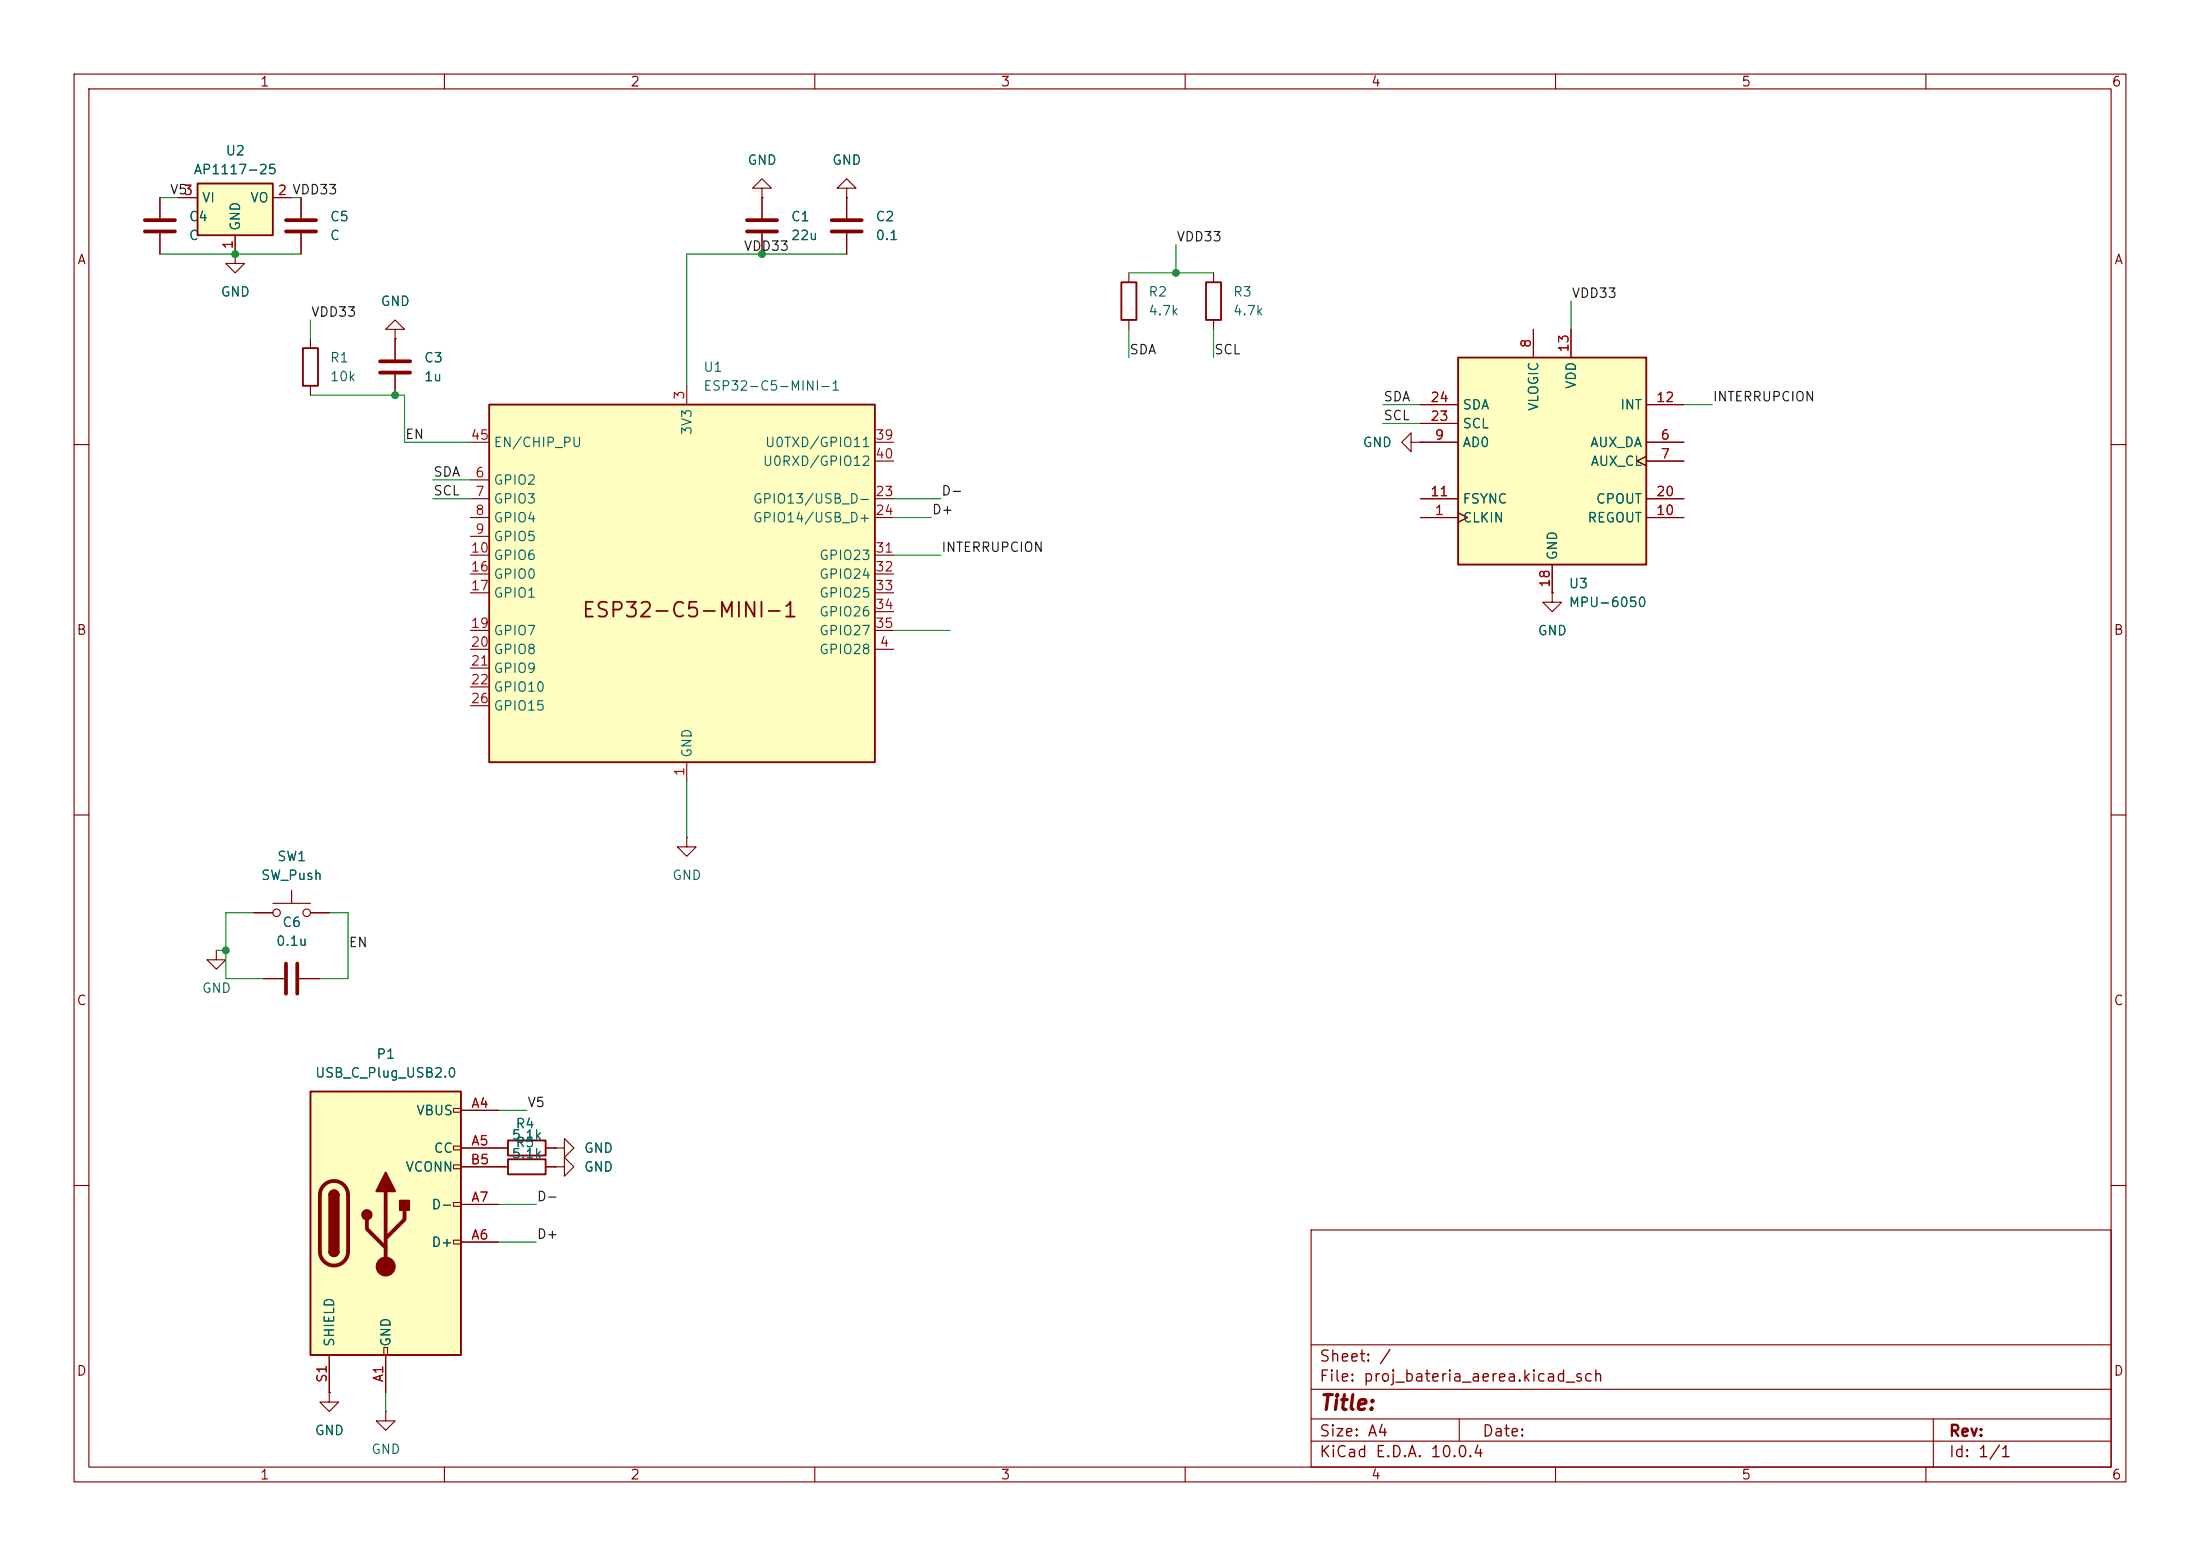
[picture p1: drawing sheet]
<svg xmlns="http://www.w3.org/2000/svg" width="297mm" height="210mm" viewBox="0 0 297 210" stroke-linecap="round" stroke-linejoin="round" font-family="sans-serif">
<g fill="none" stroke="#840000" stroke-width=".15">
<path d="M10 10h277v190h-277zM12 12h273v186h-273zM60 10v2M110 10v2M160 10v2M210 10v2M260 10v2M102.9 25.4h1.2l-1.2-1.3-1.3 1.3h1.3v1.3M102.9 26.7h.1M114.3 25.4h1.3l-1.3-1.3-1.3 1.3h1.3v1.3M114.3 26.7h.1M114.3 26.7v2.8"/>
<path d="M114.3 31.5v2.8M152.4 36.8v1.3M163.8 36.8v1.3M152.4 43.2v1.3M163.8 43.2v1.3M190.5 59.7v-1.3l-1.3 1.3 1.3 1.3v-1.3h1.3M191.8 59.7h.1M10 60h2M285 60h2M10 110h2M285 110h2M34.3 123.2h2.5"/>
<path d="M36.8 121.9h5.1M39.4 120.1v1.8M41.9 123.2h2.5M10 160h2M177 166h108v32h-108zM285 160h2M60 198v2M110 198v2M160 198v2M177 194.5h108M177 191.5h108M177 187.5h108"/>
<path d="M177 181.5h108M197 191.5v3M210 198v2M260 198v2M261 191.5v6.5"/>
<circle cx="37.3" cy="123.2" r=".51"/>
<circle cx="41.4" cy="123.2" r=".51"/>
</g>
<path d="M112.3 29.7h4M112.3 31.2h4" fill="none" stroke="#840000" stroke-width=".51"/>
<path d="M151.4 38.1h2v5.1h-2zM162.8 38.1h2v5.1h-2z" fill="none" stroke="#840000" stroke-width=".25"/>
<path d="M196.8 48.3h25.4v27.9h-25.4z" fill="#ffffc2"/>
<path d="M196.8 48.3h25.4v27.9h-25.4z" fill="none" stroke="#840000" stroke-width=".25"/>
<g fill="none" stroke="#840000" stroke-width=".15">
<path d="M53.3 44.5h1.3l-1.3-1.3-1.2 1.3h1.2v1.2M53.3 45.7h.1M191.8 59.7h5M191.8 54.6h5M191.8 57.2h5M207 44.5v3.8M212.1 44.5v3.8M222.2 59.7h5.1M222.2 54.6h5.1M191.8 69.9h5M191.8 67.3h5M196.8 69.2l1.3 .7-1.3 .6"/>
<path d="M209.5 76.2v3.8M222.2 61.6l-1.2 .6 1.2 .7M222.2 69.9h5.1M222.2 62.2h5.1M222.2 67.3h5.1M209.5 80v1.3h1.3l-1.3 1.3-1.2-1.3h1.2M209.5 80h.1M92.7 113v1.3h1.3l-1.3 1.3-1.3-1.3h1.3M92.7 113h.1"/>
</g>
<path d="M41.9 147.3h20.3v35.6h-20.3z" fill="#ffffc2"/>
<g fill="none" stroke="#840000" stroke-width=".15">
<path d="M29.2 128.3v1.2h1.3l-1.3 1.3-1.3-1.3h1.3M29.2 128.3h.1M35.6 132.1h2.8M40.4 132.1h2.8M61.2 149.6h1v.5h-1zM61.2 154.7h1v.5h-1zM61.2 157.2h1v.5h-1zM62.2 149.9h5.1M62.2 154.9h6.4M62.2 157.5h6.4M73.7 154.9h1.2M73.7 157.5h1.2"/>
<path d="M74.9 154.9h1.3v-1.2l1.3 1.2-1.3 1.3v-1.3M74.9 154.9h.1M74.9 157.5h1.3v-1.3l1.3 1.3-1.3 1.3v-1.3M74.9 157.5h.1M61.2 162.3h1v.5h-1zM61.2 167.4h1v.5h-1zM62.2 167.6h5.1M62.2 162.6h5.1M44.4 188v1.2h1.3l-1.3 1.3-1.2-1.3h1.2M44.4 188h.1M44.4 182.9v5.1M51.8 181.9h.5v1h-.5z"/>
<path d="M52.1 190.5v1.3h1.2l-1.2 1.2-1.3-1.2h1.3M52.1 190.5h.1M52.1 182.9v5.1"/>
</g>
<path d="M41.9 147.3h20.3v35.6h-20.3zM68.6 156.5h5.1v2h-5.1zM68.6 153.9h5.1v2.1h-5.1zM44.4 161.3a.64 .64 0 0 1 .7-.6 .64 .64 0 0 1 .6 .6M44.4 168.9a.64 .64 0 0 0 .7 .6 .64 .64 0 0 0 .6-.6" fill="none" stroke="#840000" stroke-width=".25"/>
<path d="M38.6 130v4.1M40.1 130v4.1M43.7 160a1.9 1.9 0 0 1 2.1-.5 1.9 1.9 0 0 1 1.2 1.8v7.6a1.91 1.91 0 0 1-1.9 1.9 1.91 1.91 0 0 1-1.9-1.9v-7.6a1.9 1.9 0 0 1 .5-1.3zM49.5 164.6v1.3l2.6 2.5M52.1 160.8v10.1M54.6 163.3v1.3l-2.5 2.5" fill="none" stroke="#840000" stroke-width=".51"/>
<g fill="#840000" stroke="#840000" stroke-width=".25">
<path d="M44.4 161.3h1.3v7.6h-1.3z"/>
<path d="M44.6 160.8a.64 .64 0 0 1 .7-.1 .64 .64 0 0 1 .4 .6h-1.3z"/>
<path d="M44.4 168.9h1.3a.64 .64 0 0 1-.6 .6 .64 .64 0 0 1-.7-.6z"/>
<path d="M52.1 158.2l1.2 2.6h-2.5z"/>
<path d="M54 162.1h1.2v1.2h-1.2z"/>
<circle cx="49.5" cy="164" r=".63"/>
</g>
<circle cx="52.1" cy="170.9" r="1.27" fill="#840000" stroke="#840000" stroke-width=".15"/>
<path d="M66 54.6h52.1v48.3h-52.1z" fill="#ffffc2"/>
<path d="M66 54.6h52.1v48.3h-52.1z" fill="none" stroke="#840000" stroke-width=".25"/>
<g fill="none" stroke="#840000" stroke-width=".15">
<path d="M63.5 59.7h2.5M92.7 52.1v2.5M118.1 59.7h2.5M63.5 64.8h2.5M63.5 67.3h2.5M63.5 69.9h2.5M63.5 72.4h2.5M63.5 74.9h2.5M63.5 77.5h2.5M118.1 62.2h2.5M118.1 67.3h2.5M118.1 69.9h2.5"/>
<path d="M118.1 74.9h2.5M118.1 77.5h2.5M63.5 87.6h2.5M63.5 80h2.5M63.5 85.1h2.5M63.5 90.2h2.5M63.5 92.7h2.5M63.5 95.3h2.5M118.1 87.6h2.5M118.1 80h2.5M118.1 85.1h2.5M118.1 82.6h2.5"/>
<path d="M92.7 102.9v2.5"/>
</g>
<path d="M26.7 24.8h10.1v7h-10.1z" fill="#ffffc2"/>
<path d="M26.7 24.8h10.1v7h-10.1zM40.9 47h2v5.1h-2z" fill="none" stroke="#840000" stroke-width=".25"/>
<g fill="none" stroke="#840000" stroke-width=".15">
<path d="M21.6 26.7v2.8M21.6 31.5v2.8M24.1 26.7h2.6M31.7 34.3v1.3h1.3l-1.3 1.2-1.2-1.2h1.2M31.7 34.3h.1M31.7 31.8v2.5M36.8 26.7h2.6M40.6 26.7v2.8M40.6 31.5v2.8M102.9 26.7h.1M102.9 26.7v2.8M102.9 31.5v2.8"/>
<path d="M114.3 26.7h.1M114.3 26.7v2.8M114.3 31.5v2.8M41.9 45.7v1.3M41.9 52.1v1.2M53.3 45.7h.1M53.3 45.7v2.8M53.3 50.5v2.8M191.8 59.7h.1M191.8 59.7h5M191.8 54.6h5M191.8 57.2h5"/>
<path d="M207 44.5v3.8M212.1 44.5v3.8M222.2 59.7h5.1M222.2 54.6h5.1M191.8 69.9h5M191.8 67.3h5M196.8 69.2l1.3 .7-1.3 .6M209.5 76.2v3.8M222.2 61.6l-1.2 .6 1.2 .7M222.2 69.9h5.1M222.2 62.2h5.1M222.2 67.3h5.1"/>
<path d="M209.5 80h.1M34.3 123.2h2.5M35.6 132.1h2.8M40.4 132.1h2.8M41.9 123.2h2.5M62.2 149.9h5.1M62.2 154.9h6.4M62.2 157.5h6.4M73.7 154.9h1.2M73.7 157.5h1.2M74.9 154.9h.1M74.9 157.5h.1"/>
<path d="M62.2 167.6h5.1M62.2 162.6h5.1M44.4 188h.1M44.4 182.9v5.1M52.1 182.9v5.1"/>
</g>
<path d="M19.6 29.7h4M19.6 31.2h4M38.6 29.7h4.1M38.6 31.2h4.1M100.8 29.7h4.1M100.8 31.2h4.1M51.3 48.8h4.1M51.3 50.3h4.1" fill="none" stroke="#840000" stroke-width=".51"/>
<g fill="none" stroke="#009600" stroke-width=".15">
<path d="M21.6 34.3h19M21.6 26.7h2.5M39.4 26.7h1.2M114.3 34.3h-21.6v17.8M152.4 36.8h11.4M158.7 33v3.8M41.9 43.2v2.5M41.9 53.3h12.7v6.4h8.9M152.4 44.5v3.8M163.8 44.5v3.8M186.7 57.2h5.1M186.7 54.6h5.1"/>
<path d="M212.1 40.6v3.9M227.3 54.6h3.8M58.4 67.3h5.1M58.4 64.8h5.1M120.6 67.3h6.4M120.6 69.9h5.1M120.6 74.9h6.4M120.6 85.1h7.7M92.7 105.4v7.6M29.2 128.3h1.3M34.3 123.2h-3.8v8.9h5.1M44.4 123.2h2.6v8.9h-3.8"/>
<path d="M67.3 149.9h3.8M67.3 167.6h5.1M67.3 162.6h5.1M52.1 188v2.5"/>
</g>
<g fill="#009600" stroke="#009600" stroke-width=".14">
<circle cx="31.7" cy="34.3" r=".46"/>
<circle cx="102.9" cy="34.3" r=".46"/>
<circle cx="158.7" cy="36.8" r=".46"/>
<circle cx="53.3" cy="53.3" r=".46"/>
<circle cx="30.5" cy="128.3" r=".46"/>
</g>
<g font-size="2" fill="#840000">
<text x="78.4" y="83.8">ESP32-C5-MINI-1</text>
<text x="178" y="190.8">Title:</text>
</g>
<g font-size="1.5" fill="#840000">
<text x="178" y="184.2">Sheet: /</text>
<text x="178" y="186.9">File: proj_bateria_aerea.kicad_sch</text>
<text x="178" y="197.1">KiCad E.D.A. 10.0.4</text>
<text x="178" y="194.3">Size: A4</text>
<text x="200" y="194.3">Date:</text>
<text x="263" y="194.3">Rev:</text>
<text x="263" y="197.1">Id: 1/1</text>
</g>
<g font-size="1.3" fill="#840000">
<text x="35" y="12">1</text>
<text x="85" y="12">2</text>
<text x="135" y="12">3</text>
<text x="185" y="12">4</text>
<text x="235" y="12">5</text>
<text x="285" y="12">6</text>
<text x="10.3" y="36">A</text>
<text x="285.3" y="36">A</text>
<text x="10.3" y="86">B</text>
<text x="285.3" y="86">B</text>
<text x="10.3" y="136">C</text>
<text x="285.3" y="136">C</text>
<text x="10.3" y="186">D</text>
<text x="285.3" y="186">D</text>
<text x="35" y="200">1</text>
<text x="85" y="200">2</text>
<text x="135" y="200">3</text>
<text x="185" y="200">4</text>
<text x="235" y="200">5</text>
<text x="285" y="200">6</text>
</g>
<g font-size="1.3" fill="#006464">
<text x="26.1" y="23.8">AP1117-25</text>
<text x="30.4" y="21.3">U2</text>
<text x="100.8" y="22.6">GND</text>
<text x="112.3" y="22.6">GND</text>
<text x="27.2" y="27.6">VI</text>
<text x="33.7" y="27.6">VO</text>
<text x="25.4" y="30.2">C4</text>
<text x="25.4" y="32.7">C</text>
<text x="32.7" y="31.2" transform="rotate(-90 32.7 31.2)">GND</text>
<text x="44.5" y="30.2">C5</text>
<text x="44.5" y="32.7">C</text>
<text x="106.7" y="30.2">C1</text>
<text x="106.7" y="32.7">22u</text>
<text x="118.1" y="30.2">C2</text>
<text x="118.1" y="32.7">0.1</text>
<text x="29.7" y="40.3">GND</text>
<text x="51.3" y="41.6">GND</text>
<text x="154.9" y="40.3">R2</text>
<text x="166.4" y="40.3">R3</text>
<text x="154.9" y="42.9">4.7k</text>
<text x="166.4" y="42.9">4.7k</text>
<text x="44.5" y="49.2">R1</text>
<text x="44.5" y="51.8">10k</text>
<text x="57.2" y="49.2">C3</text>
<text x="57.2" y="51.8">1u</text>
<text x="94.9" y="50.5">U1</text>
<text x="94.9" y="53">ESP32-C5-MINI-1</text>
<text x="213.1" y="52.6" transform="rotate(-90 213.1 52.6)">VDD</text>
<text x="93.7" y="58.8" transform="rotate(-90 93.7 58.8)">3V3</text>
<text x="197.4" y="58.1">SCL</text>
<text x="197.4" y="55.6">SDA</text>
<text x="208" y="55.6" transform="rotate(-90 208 55.6)">VLOGIC</text>
<text x="218.6" y="55.6">INT</text>
<text x="66.5" y="65.7">GPIO2</text>
<text x="66.5" y="60.7">EN/CHIP_PU</text>
<text x="102.9" y="63.2">U0RXD/GPIO12</text>
<text x="103.2" y="60.7">U0TXD/GPIO11</text>
<text x="183.9" y="60.7">GND</text>
<text x="197.4" y="60.7">AD0</text>
<text x="214.6" y="60.7">AUX_DA</text>
<text x="214.6" y="63.2">AUX_CL</text>
<text x="66.5" y="68.3">GPIO3</text>
<text x="66.5" y="70.8">GPIO4</text>
<text x="101.6" y="68.3">GPIO13/USB_D-</text>
<text x="101.6" y="70.8">GPIO14/USB_D+</text>
<text x="197.4" y="70.8">CLKIN</text>
<text x="197.4" y="68.3">FSYNC</text>
<text x="214.2" y="70.8">REGOUT</text>
<text x="215.4" y="68.3">CPOUT</text>
<text x="66.5" y="73.4">GPIO5</text>
<text x="66.5" y="75.9">GPIO6</text>
<text x="110.5" y="75.9">GPIO23</text>
<text x="210.5" y="75.7" transform="rotate(-90 210.5 75.7)">GND</text>
<text x="66.5" y="78.4">GPIO0</text>
<text x="66.5" y="81">GPIO1</text>
<text x="110.5" y="78.4">GPIO24</text>
<text x="110.5" y="81">GPIO25</text>
<text x="110.5" y="83.5">GPIO26</text>
<text x="211.7" y="82.3">MPU-6050</text>
<text x="211.7" y="79.7">U3</text>
<text x="66.5" y="86.1">GPIO7</text>
<text x="66.5" y="88.6">GPIO8</text>
<text x="110.5" y="88.6">GPIO28</text>
<text x="110.5" y="86.1">GPIO27</text>
<text x="207.5" y="86.1">GND</text>
<text x="66.5" y="91.1">GPIO9</text>
<text x="66.5" y="93.7">GPIO10</text>
<text x="66.5" y="96.2">GPIO15</text>
<text x="93.7" y="102.4" transform="rotate(-90 93.7 102.4)">GND</text>
<text x="35.2" y="119.1">SW_Push</text>
<text x="37.3" y="116.5">SW1</text>
<text x="90.7" y="119.1">GND</text>
<text x="38" y="125.4">C6</text>
<text x="37.2" y="128">0.1u</text>
<text x="27.2" y="134.3">GND</text>
<text x="50.7" y="143.2">P1</text>
<text x="42.4" y="145.8">USB_C_Plug_USB2.0</text>
<text x="56.1" y="150.8">VBUS</text>
<text x="58.5" y="155.9">CC</text>
<text x="69" y="154.1">5.1k</text>
<text x="69.5" y="155.1">R5</text>
<text x="69.5" y="152.6">R4</text>
<text x="78.7" y="155.9">GND</text>
<text x="54.7" y="158.5">VCONN</text>
<text x="69" y="156.7">5.1k</text>
<text x="78.7" y="158.5">GND</text>
<text x="58.2" y="163.5">D-</text>
<text x="58.2" y="168.6">D+</text>
<text x="45.4" y="181.9" transform="rotate(-90 45.4 181.9)">SHIELD</text>
<text x="53" y="181.9" transform="rotate(-90 53 181.9)">GND</text>
<text x="42.4" y="194">GND</text>
<text x="50" y="196.6">GND</text>
</g>
<g font-size="1.3" fill="#0f0f0f">
<text x="22.9" y="26.5">V5</text>
<text x="100.3" y="34.2">VDD33</text>
<text x="158.7" y="32.9">VDD33</text>
<text x="212.1" y="40.5">VDD33</text>
<text x="41.9" y="43.1">VDD33</text>
<text x="152.4" y="48.1">SDA</text>
<text x="163.8" y="48.1">SCL</text>
<text x="54.6" y="59.6">EN</text>
<text x="186.7" y="54.5">SDA</text>
<text x="186.7" y="57">SCL</text>
<text x="231.1" y="54.5">INTERRUPCION</text>
<text x="58.4" y="64.6">SDA</text>
<text x="58.4" y="67.2">SCL</text>
<text x="125.7" y="69.7">D+</text>
<text x="127" y="67.2">D-</text>
<text x="127" y="74.8">INTERRUPCION</text>
<text x="47" y="128.1">EN</text>
<text x="71.1" y="149.7">V5</text>
<text x="72.4" y="162.4">D-</text>
<text x="72.4" y="167.5">D+</text>
</g>
<g font-size="1.3" fill="#a90000">
<text x="24.7" y="26.6">3</text>
<text x="37.4" y="26.6">2 VDD33</text>
<text x="37.4" y="26.6">2</text>
<text x="31.7" y="33.7" transform="rotate(-90 31.7 33.7)">1</text>
<text x="207" y="47.1" transform="rotate(-90 207 47.1)">8</text>
<text x="212.1" y="47.7" transform="rotate(-90 212.1 47.7)">13</text>
<text x="63.5" y="59.7">45</text>
<text x="92.7" y="54" transform="rotate(-90 92.7 54)">3</text>
<text x="118.1" y="59.7">39</text>
<text x="193" y="57.1">23</text>
<text x="193" y="54.6">24</text>
<text x="193.6" y="59.7">9</text>
<text x="223.5" y="54.6">12</text>
<text x="224.1" y="59.7">6</text>
<text x="64.1" y="64.7">6</text>
<text x="118.1" y="62.2">40</text>
<text x="224.1" y="62.2">7</text>
<text x="64.1" y="67.3">7</text>
<text x="64.1" y="69.8">8</text>
<text x="118.1" y="67.3">23</text>
<text x="118.1" y="69.8">24</text>
<text x="193" y="67.3">11</text>
<text x="193.6" y="69.8">1</text>
<text x="223.5" y="69.8">10</text>
<text x="223.5" y="67.3">20</text>
<text x="63.5" y="74.9">10</text>
<text x="63.5" y="77.4">16</text>
<text x="64.1" y="72.4">9</text>
<text x="118.1" y="74.9">31</text>
<text x="118.1" y="77.4">32</text>
<text x="63.5" y="80">17</text>
<text x="118.1" y="80">33</text>
<text x="118.1" y="82.5">34</text>
<text x="209.5" y="79.4" transform="rotate(-90 209.5 79.4)">18</text>
<text x="63.5" y="85.1">19</text>
<text x="63.5" y="87.6">20</text>
<text x="118.1" y="85.1">35</text>
<text x="118.7" y="87.6">4</text>
<text x="63.5" y="90.1">21</text>
<text x="63.5" y="92.7">22</text>
<text x="63.5" y="95.2">26</text>
<text x="92.7" y="104.8" transform="rotate(-90 92.7 104.8)">1</text>
<text x="63.5" y="149.8">A4</text>
<text x="63.5" y="154.9">A5</text>
<text x="63.4" y="157.5">B5</text>
<text x="63.5" y="167.6">A6</text>
<text x="63.5" y="162.5">A7</text>
<text x="44.4" y="186.7" transform="rotate(-90 44.4 186.7)">S1</text>
<text x="52" y="186.7" transform="rotate(-90 52 186.7)">A1</text>
</g>
</svg>
